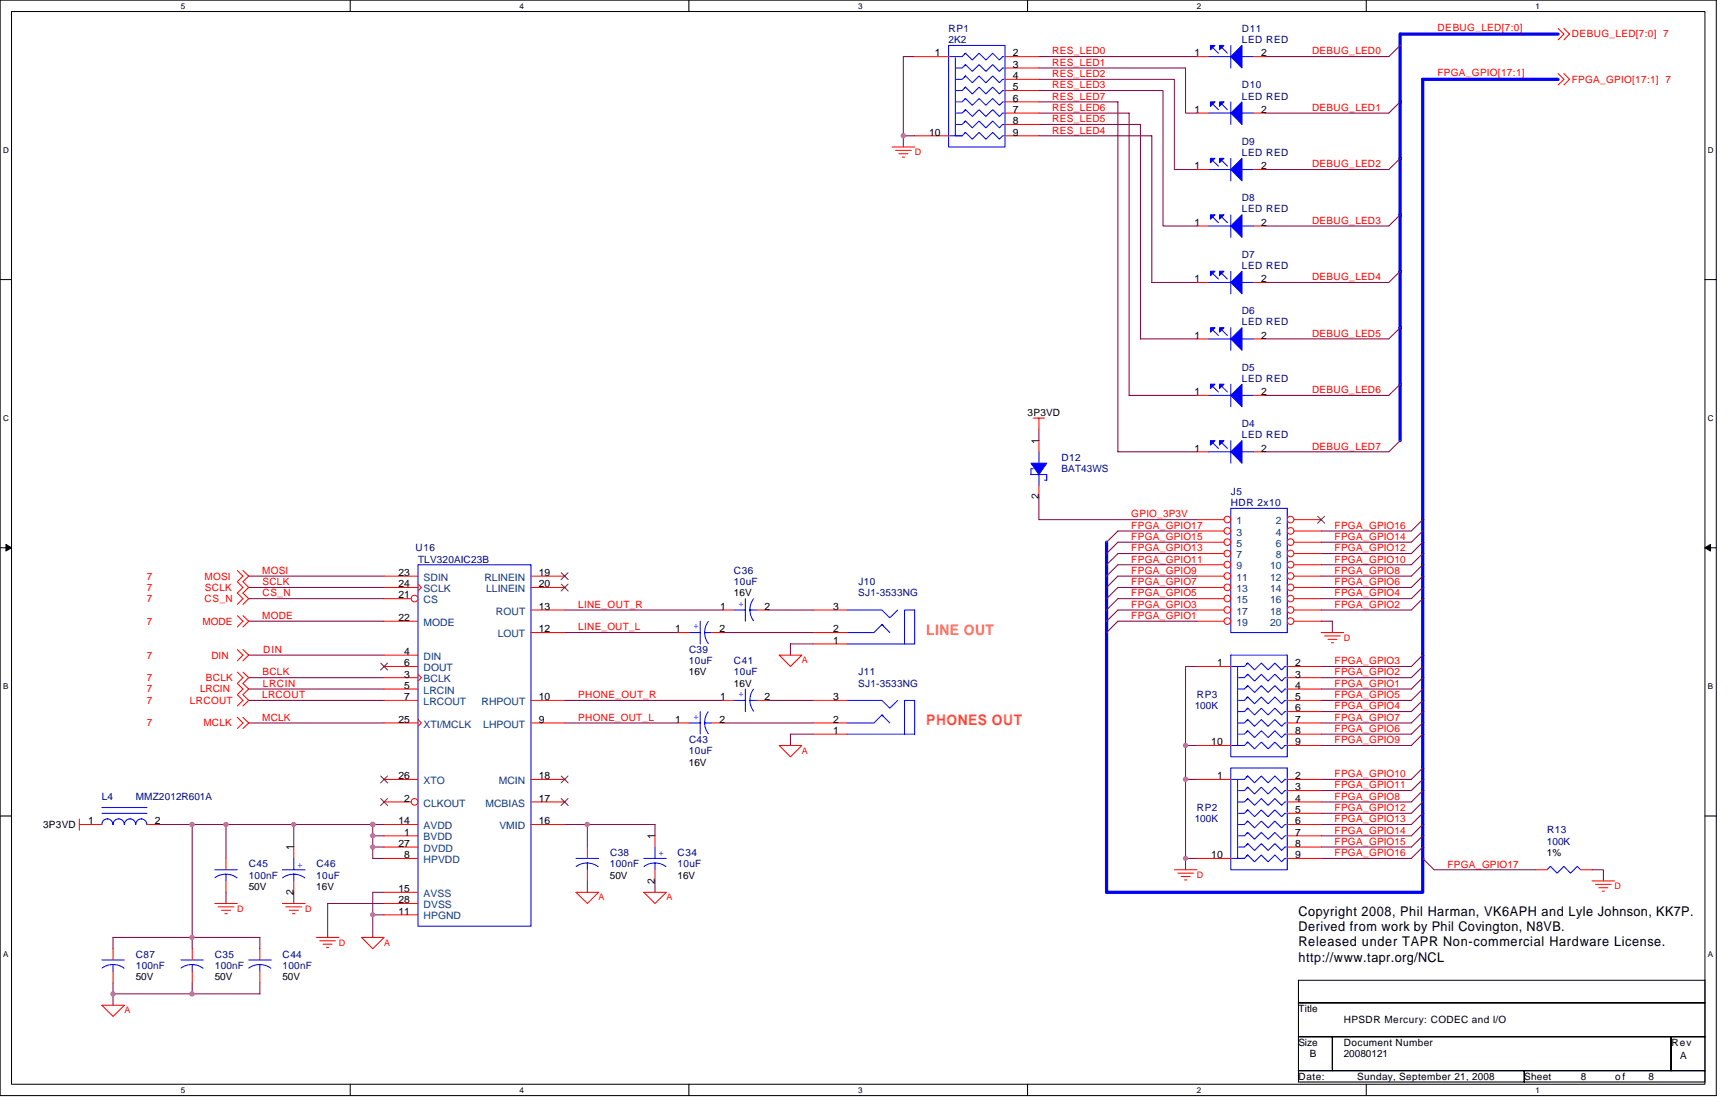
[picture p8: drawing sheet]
<svg xmlns="http://www.w3.org/2000/svg" width="432mm" height="279mm" viewBox="0 0 432 279" stroke-linecap="round" stroke-linejoin="round" font-family="sans-serif">
<path d="M0 0h428.6v273.6h-428.6zM2.9 2.9h422.9v267.8h-422.9z" fill="none" stroke="#000" stroke-width=".25"/>
<g fill="#fff">
<path d="M45.2 .4h1.1v2.2h-1.1z"/>
<path d="M45.2 271.1h1.1v2.2h-1.1z"/>
</g>
<path d="M87.5 0v2.9M87.5 270.7v2.9" fill="none" stroke="#000" stroke-width=".25"/>
<g fill="#fff">
<path d="M129.8 .4h1.1v2.2h-1.1z"/>
<path d="M129.8 271.1h1.1v2.2h-1.1z"/>
</g>
<path d="M172 0v2.9M172 270.7v2.9" fill="none" stroke="#000" stroke-width=".25"/>
<g fill="#fff">
<path d="M214.3 .4h1.1v2.2h-1.1z"/>
<path d="M214.3 271.1h1.1v2.2h-1.1z"/>
</g>
<path d="M256.6 0v2.9M256.6 270.7v2.9" fill="none" stroke="#000" stroke-width=".25"/>
<g fill="#fff">
<path d="M298.9 .4h1.1v2.2h-1.1z"/>
<path d="M298.9 271.1h1.1v2.2h-1.1z"/>
</g>
<path d="M341.2 0v2.9M341.2 270.7v2.9" fill="none" stroke="#000" stroke-width=".25"/>
<g fill="#fff">
<path d="M383.5 .4h1.1v2.2h-1.1z"/>
<path d="M383.5 271.1h1.1v2.2h-1.1z"/>
<path d="M.8 36.3h1.4v2.3h-1.4z"/>
<path d="M426.5 36.3h1.4v2.3h-1.4z"/>
<path d="M.8 103.3h1.4v2.2h-1.4z"/>
<path d="M426.5 103.3h1.4v2.2h-1.4z"/>
</g>
<path d="M0 69.8h2.9M425.8 69.8h2.8" fill="none" stroke="#000" stroke-width=".25"/>
<g fill="#fff">
<path d="M.8 170.2h1.3v2.3h-1.3z"/>
<path d="M426.5 170.2h1.3v2.3h-1.3z"/>
</g>
<path d="M0 136.8h2.9M425.8 136.8h2.8" fill="none" stroke="#000" stroke-width=".25"/>
<path d="M1.5 135.9l1.4 .9-1.4 .8zM425.8 136.8l1.4-.9v1.7z" fill="#000" stroke="#000" stroke-width=".25"/>
<g fill="#fff">
<path d="M.8 237.2h1.3v2.2h-1.3z"/>
<path d="M426.5 237.2h1.3v2.2h-1.3z"/>
</g>
<path d="M0 203.8h2.9M425.8 203.8h2.8M324.3 244.8h101.5v5.6h-101.5zM324.3 250.4h101.5v8.5h-101.5zM324.3 258.9h8.4v8.4h-8.4zM332.7 258.9h84.6v8.4h-84.6zM417.3 258.9h8.5v8.4h-8.5zM324.3 267.3h56.4v2.9h-56.4zM380.7 267.3h45.1v2.9h-45.1z" fill="none" stroke="#000" stroke-width=".25"/>
<g fill="none" stroke="#800040" stroke-width=".25">
<path d="M228.4 14.1h-2.8v22.6M259.5 17h36.6v11.2h2.8M259.5 19.8h33.8v22.5h5.6M259.5 14.1h39.4M349.7 11.3l-2.9 2.8h-31M225.6 33.9h2.8M259.5 22.6h30.9v33.8h8.5M259.5 33.9h28.2v36.6h11.2M259.5 31.1h25.3v53.5h14.1M259.5 28.2h22.5v70.5h16.9M259.5 25.4h19.7v87.4h19.7M349.7 25.4l-2.9 2.8h-31"/>
<path d="M349.7 39.5l-2.9 2.8h-31M349.7 53.6l-2.9 2.8h-31M349.7 67.7l-2.9 2.8h-31M349.7 81.8l-2.9 2.8h-31M349.7 95.9l-2.9 2.8h-31M259.5 107.2v2.8M349.7 110l-2.9 2.8h-31M259.5 124.1v5.7h39.4M298.9 138.2h-19.7l-2.8 2.8M298.9 135.4h-19.7l-2.8 2.8M298.9 132.6h-19.7l-2.8 2.8M355.3 132.6l-2.8 2.8h-22.6"/>
<path d="M355.3 138.2l-2.8 2.8h-22.6M355.3 129.8l-2.8 2.8h-22.6M355.3 135.4l-2.8 2.8h-22.6M62.1 149.5h33.8M62.1 146.7h33.8M62.1 143.8h33.8M62.1 155.1h33.8M141 152.3h39.5M141 157.9h28.2M180.5 157.9h22.6M191.8 152.3h11.3M298.9 143.8h-19.7l-2.8 2.9"/>
<path d="M298.9 149.5h-19.7l-2.8 2.8M298.9 152.3h-19.7l-2.8 2.8M298.9 146.7h-19.7l-2.8 2.8M298.9 141h-19.7l-2.8 2.8M298.9 155.1h-19.7l-2.8 2.8M329.9 155.1h2.8v2.8M355.3 149.5l-2.8 2.8h-22.6M355.3 146.7l-2.8 2.8h-22.6M355.3 141l-2.8 2.8h-22.6M355.3 143.8l-2.8 2.9h-22.6M62.1 174.9h33.8M62.1 163.6h33.8"/>
<path d="M62.1 172h33.8M62.1 169.2h33.8M141 174.9h39.5M191.8 174.9h11.3M203.1 160.8h-5.7v2.8M298.9 166.4h-2.8v50.8M355.3 163.6l-2.8 2.8h-22.6M355.3 166.4l-2.8 2.8h-22.6M355.3 169.2l-2.8 2.8h-22.6M355.3 172l-2.8 2.9h-22.6M355.3 174.9l-2.8 2.8h-22.6M355.3 177.7l-2.8 2.8h-22.6"/>
<path d="M62.1 180.5h33.8M141 180.5h28.2M180.5 180.5h22.6M203.1 183.3h-5.7v2.8M296.1 186.1h2.8M296.1 194.6h2.8M355.3 180.5l-2.8 2.8h-22.6M355.3 183.3l-2.8 2.8h-22.6M355.3 191.8l-2.8 2.8h-22.6M355.3 194.6l-2.8 2.8h-22.6M355.3 197.4l-2.8 2.8h-22.6M39.5 205.9h56.4"/>
<path d="M48 205.9v31M56.4 205.9v8.4M73.4 205.9v5.6M93.1 205.9v8.4h2.8M93.1 211.5h2.8M93.1 208.7h2.8M141 205.9h22.6v2.8M146.7 205.9v5.6M146.7 220v2.8M163.6 220v2.8M296.1 214.3h2.8M355.3 200.2l-2.8 2.9h-22.6"/>
<path d="M355.3 203.1l-2.8 2.8h-22.6M355.3 205.9l-2.8 2.8h-22.6M355.3 208.7l-2.8 2.8h-22.6M355.3 211.5l-2.8 2.8h-22.6M355.3 214.3l2.8 2.9h25.4M397.6 217.2h2.8v2.8M28.2 236.9v-2.8h36.7v2.8M56.4 222.8v2.8M73.4 222.8v2.8M93.1 228.4h2.8M95.9 225.6h-14.1v8.5M95.9 222.8h-2.8v11.3"/>
<path d="M28.2 245.4v5.6M48 245.4v2.8M64.9 245.4v2.8h-36.7"/>
</g>
<path d="M389.1 19.8h-33.8v203h-78.9v-87.4M389.1 8.5h-39.4v101.5" fill="none" stroke="#00f" stroke-width=".8"/>
<g fill="none" stroke="#f00" stroke-width=".25">
<path d="M389.1 7.1l1.5 1.4-1.5 1.4M389.1 18.4l1.5 1.4-1.5 1.4M390.6 7.1l1.4 1.4-1.4 1.4M390.6 18.4l1.4 1.4-1.4 1.4M222.8 36.7h5.6M223.6 37.5h4M224.5 38.4h2.2M225.3 39.2h.6M258 104.4h2.9M259.5 104.4v2.8M298.9 112.8h2.9M313 112.8h2.8"/>
<path d="M59.3 153.7l1.4 1.4-1.4 1.4M59.3 142.5l1.4 1.3-1.4 1.4 1.4 1.5-1.4 1.4 1.4 1.4-1.4 1.4M60.7 153.7l1.4 1.4-1.4 1.4M60.7 142.5l1.4 1.3-1.4 1.4 1.4 1.5-1.4 1.4 1.4 1.4-1.4 1.4M95.9 146.7h8.5M95.9 143.8h8.5M104.4 145.8l.8 .9-.8 .8M132.6 146.7h8.4M132.6 143.8h8.4M180.5 152.3h2.8M189 152.3h2.8M329.9 157.9h5.7"/>
<path d="M330.8 158.8h3.9M331.6 159.6h2.3M59.3 179.1l1.4 1.4-1.4 1.4M59.3 167.8l1.4 1.4-1.4 1.4 1.4 1.4-1.4 1.4 1.4 1.5-1.4 1.4M59.3 162.2l1.4 1.4-1.4 1.4M60.7 179.1l1.4 1.4-1.4 1.4M60.7 167.8l1.4 1.4-1.4 1.4 1.4 1.4-1.4 1.4 1.4 1.5-1.4 1.4M60.7 162.2l1.4 1.4-1.4 1.4M194.6 163.6h5.6l-2.8 2.8zM298.9 166.4h8.5M321.5 166.4h8.4M321.5 169.2h8.4"/>
<path d="M321.5 172h8.4M321.5 174.9h8.4M321.5 177.7h8.4M332.5 160.5h.5M194.6 186.1h5.6l-2.8 2.9zM298.9 186.1h8.5M321.5 180.5h8.4M321.5 183.3h8.4M321.5 186.1h8.4M19.8 205.9h2.8M19.8 204.5v2.8M95.9 208.7h8.5"/>
<path d="M293.3 217.2h5.6M294.1 218h4M295 218.9h2.2M295.8 219.7h.6M383.5 217.2h2.8M394.8 217.2h2.8M397.6 220h5.6M28.2 236.9v2.8M48 236.9v2.8M53.6 225.6h5.7M54.5 226.4h3.9M55.3 227.3h2.3"/>
<path d="M56.2 228.1h.5M64.9 236.9v2.8M70.5 225.6h5.7M71.4 226.4h4M72.2 227.3h2.3M73.1 228.1h.6M79 234.1h5.6M79.8 234.9h4M80.7 235.8h2.2M81.5 236.6h.6M90.3 234.1h5.6l-2.8 2.8zM95.9 228.4h8.5"/>
<path d="M143.8 222.8h5.7l-2.8 2.8zM160.8 222.8h5.6l-2.8 2.8zM398.4 220.8h4M399.3 221.7h2.2M400.1 222.5h.6M25.4 251h5.7l-2.9 2.8zM28.2 242.5v2.9M48 242.5v2.9M64.9 242.5v2.9"/>
</g>
<g fill="#00f" stroke="#00f" stroke-width=".25">
<path d="M310.2 110v5.7l-2.8-2.9z" fill-rule="evenodd"/>
<path d="M304.5 110h1.2l-1.2 1.1z" fill-rule="evenodd"/>
<path d="M302.3 110h1.1l-1.1 1.1z" fill-rule="evenodd"/>
</g>
<g fill="none" stroke="#00f" stroke-width=".25">
<path d="M301.8 112.8h5.6M302.9 110.6l1.4 1.4M305.1 110.6l1.4 1.4M307.4 110v5.7M310.2 112.8h2.8M104.4 141h28.2v90.3h-28.2zM183.3 152.3h2.8M186.1 149.5v5.6M187.3 152.3h1.7M188.2 149.5l-.7 1.3-.2 1.5 .2 1.4 .7 1.3M307.4 163.6h14.1v25.4h-14.1zM309.1 166.7v19.4h-1.5"/>
<path d="M311.3 165.8l.3-.2-.8 .8h-3.2M311.3 168.7l.3-.3-.8 .8h-1.5M311.3 171.5l.3-.3-.8 .8h-1.5M311.3 174.3l.3-.3-.8 .9h-1.5M311.3 177.1l.3-.3-.8 .9h-1.5M311.3 179.9l.3-.2-.8 .8h-1.5M311.6 165.6l1.7 1.7 1.7-1.7 1.7 1.7 1.7-1.7 1.7 1.7 .8-.9h.3M311.6 168.4l1.7 1.7 1.7-1.7 1.7 1.7 1.7-1.7 1.7 1.7 .8-.9h.3M311.6 171.2l1.7 1.7 1.7-1.7 1.7 1.7 1.7-1.7 1.7 1.7 .8-.9h.3M311.6 174l1.7 1.7 1.7-1.7 1.7 1.7 1.7-1.7 1.7 1.7 .8-.8h.3M311.6 176.8l1.7 1.7 1.7-1.7 1.7 1.7 1.7-1.7 1.7 1.7 .8-.8h.3M311.6 179.7l1.7 1.7 1.7-1.7 1.7 1.7 1.7-1.7 1.7 1.7 .8-.9h.3"/>
<path d="M309.1 186.1h1.7M311.3 182.8l.3-.3-.8 .8h-1.5M311.3 185.6l.3-.3-.8 .8h-1.5M311.6 182.5l1.7 1.6 1.7-1.6 1.7 1.6 1.7-1.6 1.7 1.6 .8-.8h.3M311.6 185.3l1.7 1.7 1.7-1.7 1.7 1.7 1.7-1.7 1.7 1.7 .8-.9h.3M386.3 217.2l.9-.9 1.7 1.7 1.7-1.7 1.6 1.7 1.7-1.7 .9 .9M25.4 239.7h5.7M45.2 239.7h5.6M62.1 239.7h5.6M25.5 241.7a4.6 4.6 0 0 1 5.5 .1M28.2 240.8v1.7M45.2 241.7l1.3-.6 1.5-.3 1.4 .3 1.3 .7"/>
<path d="M48 240.8v1.7M62.1 241.7a4.6 4.6 0 0 1 5.5 .1M64.9 240.8v1.7"/>
</g>
<path d="M140.2 145.8l1.7 1.8M140.2 143l1.7 1.7M141.9 145.8l-1.8 1.8M141.9 143l-1.8 1.7" fill="none" stroke="#804000" stroke-width=".25"/>
<circle cx="103.5" cy="149.5" r=".83" fill="#fff" stroke="#f00" stroke-width=".25"/>
<path d="M95.9 149.5h6.8M95.9 155.1h8.5M95.9 166.4h8.5M95.9 163.6h8.5M95.9 172h8.5M95.9 169.2h8.5M95.9 174.9h8.5M104.4 168.4l.8 .8-.8 .9M104.4 179.7l.8 .8-.8 .9M95.9 180.5h8.5M95.9 211.5h8.5M95.9 225.6h8.5" fill="none" stroke="#f00" stroke-width=".25"/>
<path d="M95.1 165.6l1.7 1.7M96.8 165.6l-1.8 1.7" fill="none" stroke="#804000" stroke-width=".25"/>
<circle cx="103.5" cy="200.2" r=".83" fill="#fff" stroke="#f00" stroke-width=".25"/>
<g fill="none" stroke="#f00" stroke-width=".25">
<path d="M228.4 14.1h8.5M251 14.1h8.5M251 17h8.5M251 19.8h8.5M298.9 14.1h2.9M313 14.1h2.8M228.4 33.9h8.5M251 22.6h8.5M251 25.4h8.5M251 28.2h8.5M251 31.1h8.5M251 33.9h8.5"/>
<path d="M298.9 28.2h2.9M313 28.2h2.8M132.6 157.9h8.4M132.6 152.3h8.4M132.6 174.9h8.4M95.9 194.6h8.5M132.6 194.6h8.4M132.6 180.5h8.4M22.6 205.9h2.8M36.7 205.9h2.8M56.4 214.3v2.9M56.4 220v2.8"/>
<path d="M95.9 200.2h6.8M95.9 214.3h8.5M95.9 205.9h8.5M132.6 200.2h8.4M132.6 205.9h8.4M146.7 211.5v2.8M146.7 217.2v2.8M95.9 222.8h8.5"/>
</g>
<path d="M95.1 199.4l1.7 1.7M95.1 193.8l1.7 1.7M96.8 199.4l-1.8 1.7M96.8 193.8l-1.8 1.7M140.2 193.8l1.7 1.7M140.2 199.4l1.7 1.7M141.9 193.8l-1.8 1.7M141.9 199.4l-1.8 1.7" fill="none" stroke="#804000" stroke-width=".25"/>
<g fill="none" stroke="#00f" stroke-width=".25">
<path d="M236.9 11.3h14.1v25.4h-14.1zM238.6 14.4v19.5h-1.4M240.8 13.6l.3-.3-.8 .8h-3.1M240.8 16.4l.3-.3-.8 .9h-1.5M240.8 19.2l.3-.2-.8 .8h-1.5M241.1 13.3l1.7 1.7 1.7-1.7 1.7 1.7 1.7-1.7 1.7 1.7 .8-.9h.3M241.1 16.1l1.7 1.7 1.7-1.7 1.7 1.7 1.7-1.7 1.7 1.7 .8-.8h.3M241.1 19l1.7 1.7 1.7-1.7 1.7 1.7 1.7-1.7 1.7 1.7 .8-.9h.3M301.8 14.1h5.6M302.9 11.9l1.4 1.4M305.1 11.9l1.4 1.4M307.4 11.3v5.7"/>
<path d="M310.2 14.1h2.8M238.6 33.9h1.7M240.8 22.1l.3-.3-.8 .8h-1.5M240.8 24.8l.3-.2-.8 .8h-1.5M240.8 27.7l.3-.3-.8 .8h-1.5M240.8 30.5l.3-.3-.8 .9h-1.5M240.8 33.3l.3-.2-.8 .8h-1.5M241.1 21.8l1.7 1.7 1.7-1.7 1.7 1.7 1.7-1.7 1.7 1.7 .8-.9h.3M241.1 24.6l1.7 1.7 1.7-1.7 1.7 1.7 1.7-1.7 1.7 1.7 .8-.9h.3M241.1 27.4l1.7 1.7 1.7-1.7 1.7 1.7 1.7-1.7 1.7 1.7 .8-.9h.3M241.1 30.2l1.7 1.7 1.7-1.7 1.7 1.7 1.7-1.7 1.7 1.7 .8-.8h.3M241.1 33.1l1.7 1.7 1.7-1.7 1.7 1.7 1.7-1.7 1.7 1.7 .8-.9h.3"/>
<path d="M301.8 28.2h5.6M302.9 26l1.4 1.4M305.1 26l1.4 1.4M307.4 25.4v5.7M310.2 28.2h2.8M307.4 126.9h14.1v31h-14.1zM25.4 205.9a1.38 1.38 0 0 1 1.4-1.4 1.38 1.38 0 0 1 1.4 1.4 1.42 1.42 0 0 1 1.4-1.4 1.42 1.42 0 0 1 1.4 1.4M25.4 201.6h11.3M25.4 203.1h11.3M31.1 205.9a1.4 1.4 0 0 1 1.4-1.4 1.4 1.4 0 0 1 1.4 1.4M33.9 205.9a1.38 1.38 0 0 1 1.4-1.4 1.38 1.38 0 0 1 1.4 1.4M53.6 217.2h5.7"/>
<path d="M53.7 219.2a4.6 4.6 0 0 1 5.5 0M56.4 218.3v1.7M143.8 214.3h5.7M143.9 216.4l1.3-.7 1.5-.2 1.4 .2 1.3 .7M146.7 215.5v1.7"/>
</g>
<g fill="#00f" stroke="#00f" stroke-width=".25">
<path d="M310.2 25.4v5.7l-2.8-2.9z" fill-rule="evenodd"/>
<path d="M304.5 25.4h1.2l-1.2 1.1z" fill-rule="evenodd"/>
<path d="M302.3 25.4h1.1l-1.1 1.1z" fill-rule="evenodd"/>
<path d="M310.2 11.3v5.7l-2.8-2.9z" fill-rule="evenodd"/>
<path d="M304.5 11.3h1.2l-1.2 1.1z" fill-rule="evenodd"/>
<path d="M302.3 11.3h1.1l-1.1 1.1z" fill-rule="evenodd"/>
</g>
<circle cx="306.5" cy="129.7" r=".83" fill="#fff" stroke="#f00" stroke-width=".25"/>
<path d="M298.9 129.8h6.8" fill="none" stroke="#f00" stroke-width=".25"/>
<circle cx="322.3" cy="129.7" r=".83" fill="#fff" stroke="#f00" stroke-width=".25"/>
<path d="M323.2 129.8h6.7" fill="none" stroke="#f00" stroke-width=".25"/>
<path d="M329.1 128.9l1.7 1.7M330.8 128.9l-1.7 1.7" fill="none" stroke="#804000" stroke-width=".25"/>
<circle cx="306.5" cy="132.6" r=".83" fill="#fff" stroke="#f00" stroke-width=".25"/>
<path d="M298.9 132.6h6.8" fill="none" stroke="#f00" stroke-width=".25"/>
<circle cx="322.3" cy="132.6" r=".83" fill="#fff" stroke="#f00" stroke-width=".25"/>
<path d="M323.2 132.6h6.7" fill="none" stroke="#f00" stroke-width=".25"/>
<circle cx="306.5" cy="135.4" r=".83" fill="#fff" stroke="#f00" stroke-width=".25"/>
<path d="M298.9 135.4h6.8" fill="none" stroke="#f00" stroke-width=".25"/>
<circle cx="322.3" cy="135.4" r=".83" fill="#fff" stroke="#f00" stroke-width=".25"/>
<path d="M323.2 135.4h6.7" fill="none" stroke="#f00" stroke-width=".25"/>
<circle cx="306.5" cy="138.2" r=".83" fill="#fff" stroke="#f00" stroke-width=".25"/>
<path d="M298.9 138.2h6.8" fill="none" stroke="#f00" stroke-width=".25"/>
<circle cx="322.3" cy="138.2" r=".83" fill="#fff" stroke="#f00" stroke-width=".25"/>
<path d="M323.2 138.2h6.7" fill="none" stroke="#f00" stroke-width=".25"/>
<circle cx="306.5" cy="141" r=".83" fill="#fff" stroke="#f00" stroke-width=".25"/>
<path d="M298.9 141h6.8" fill="none" stroke="#f00" stroke-width=".25"/>
<circle cx="322.3" cy="141" r=".83" fill="#fff" stroke="#f00" stroke-width=".25"/>
<path d="M323.2 141h6.7" fill="none" stroke="#f00" stroke-width=".25"/>
<circle cx="306.5" cy="143.8" r=".83" fill="#fff" stroke="#f00" stroke-width=".25"/>
<path d="M298.9 143.8h6.8" fill="none" stroke="#f00" stroke-width=".25"/>
<circle cx="322.3" cy="143.8" r=".83" fill="#fff" stroke="#f00" stroke-width=".25"/>
<path d="M323.2 143.8h6.7" fill="none" stroke="#f00" stroke-width=".25"/>
<circle cx="306.5" cy="146.7" r=".83" fill="#fff" stroke="#f00" stroke-width=".25"/>
<path d="M298.9 146.7h6.8" fill="none" stroke="#f00" stroke-width=".25"/>
<circle cx="322.3" cy="146.7" r=".83" fill="#fff" stroke="#f00" stroke-width=".25"/>
<path d="M323.2 146.7h6.7" fill="none" stroke="#f00" stroke-width=".25"/>
<circle cx="306.5" cy="149.5" r=".83" fill="#fff" stroke="#f00" stroke-width=".25"/>
<path d="M298.9 149.5h6.8" fill="none" stroke="#f00" stroke-width=".25"/>
<circle cx="322.3" cy="149.5" r=".83" fill="#fff" stroke="#f00" stroke-width=".25"/>
<path d="M323.2 149.5h6.7" fill="none" stroke="#f00" stroke-width=".25"/>
<circle cx="306.5" cy="152.3" r=".83" fill="#fff" stroke="#f00" stroke-width=".25"/>
<path d="M298.9 152.3h6.8" fill="none" stroke="#f00" stroke-width=".25"/>
<circle cx="322.3" cy="152.3" r=".83" fill="#fff" stroke="#f00" stroke-width=".25"/>
<path d="M323.2 152.3h6.7" fill="none" stroke="#f00" stroke-width=".25"/>
<circle cx="306.5" cy="155.1" r=".83" fill="#fff" stroke="#f00" stroke-width=".25"/>
<path d="M298.9 155.1h6.8" fill="none" stroke="#f00" stroke-width=".25"/>
<circle cx="322.3" cy="155.1" r=".83" fill="#fff" stroke="#f00" stroke-width=".25"/>
<g fill="none" stroke="#f00" stroke-width=".25">
<path d="M298.9 56.4h2.9M298.9 42.3h2.9M313 56.4h2.8M313 42.3h2.8M298.9 70.5h2.9M313 70.5h2.8M298.9 98.7h2.9M298.9 84.6h2.9M313 98.7h2.8M313 84.6h2.8M259.5 110v2.8M259.5 121.3v2.8"/>
<path d="M169.2 157.9h2.8M177.7 157.9h2.8M203.1 152.3h8.4M203.1 157.9h8.4M323.2 155.1h6.7M180.5 174.9h2.8M189 174.9h2.8M203.1 160.8h8.4M203.1 174.9h8.4M169.2 180.5h2.8M177.7 180.5h2.8M203.1 180.5h8.4"/>
<path d="M203.1 183.3h8.4M298.9 194.6h8.5M321.5 194.6h8.4M321.5 197.4h8.4M73.4 211.5v2.8M73.4 220v2.8M163.6 208.7v2.8M163.6 217.2v2.8M298.9 214.3h8.5M321.5 200.2h8.4M321.5 203.1h8.4M321.5 205.9h8.4"/>
<path d="M321.5 208.7h8.4M321.5 211.5h8.4M321.5 214.3h8.4"/>
</g>
<g fill="none" stroke="#00f" stroke-width=".25">
<path d="M307.4 39.5v5.7M301.8 56.4h5.6M301.8 42.3h5.6M302.9 54.2l1.4 1.4M302.9 40.1l1.4 1.4M305.1 54.2l1.4 1.4M305.1 40.1l1.4 1.4M307.4 53.6v5.7M310.2 56.4h2.8M310.2 42.3h2.8M301.8 70.5h5.6M302.9 68.3l1.4 1.4"/>
<path d="M305.1 68.3l1.4 1.4M307.4 67.7v5.7M310.2 70.5h2.8M301.8 98.7h5.6M301.8 84.6h5.6M302.9 96.5l1.4 1.4M302.9 82.4l1.4 1.4M305.1 96.5l1.4 1.4M305.1 82.4l1.4 1.4M307.4 81.8v5.7M307.4 95.9v5.7M310.2 98.7h2.8"/>
<path d="M310.2 84.6h2.8M258 117.1h-.5v1.4h3.9v1.4h-.5M259.5 112.8v2.9M259.5 118.5v2.8M172 157.9h2.9M174.9 155.1v5.7M176 157.9h1.7M176.9 155.2l-.7 1.3-.2 1.5 .2 1.4 .7 1.3M211.5 152.3h8.8l1.9 2 2-2M220.3 156l-2 1.9h-6.8M220.6 156.3l-.3-.3 1.9 1.9M174.9 177.7v5.6"/>
<path d="M176.9 177.7l-.7 1.3-.2 1.5 .2 1.4 .7 1.3M183.3 174.9h2.8M186.1 172v5.7M187.3 174.9h1.7M188.2 172.1l-.7 1.3-.2 1.5 .2 1.4 .7 1.3M211.5 160.8h16.9v-8.5h-2.5v8.5M211.5 174.9h8.8l1.9 1.9 2-1.9M220.3 178.5l-2 2h-6.8M220.6 178.8l-.3-.3 1.9 2M172 180.5h2.9M176 180.5h1.7M211.5 183.3h16.9v-8.4h-2.5v8.4"/>
<path d="M307.4 191.8h14.1v25.4h-14.1zM309.1 194.9v19.4h-1.5M311.3 194l.3-.2-.8 .8h-3.2M311.3 196.8l.3-.2-.8 .8h-1.5M311.3 199.7l.3-.3-.8 .8h-1.5M311.6 193.8l1.7 1.7 1.7-1.7 1.7 1.7 1.7-1.7 1.7 1.7 .8-.9h.3M311.6 196.6l1.7 1.6 1.7-1.6 1.7 1.6 1.7-1.6 1.7 1.6 .8-.8h.3M311.6 199.4l1.7 1.7 1.7-1.7 1.7 1.7 1.7-1.7 1.7 1.7 .8-.9h.3M70.5 217.2h5.7M70.6 219.2l1.3-.7 1.4-.2 1.5 .2 1.3 .7M73.4 214.3v2.9M73.4 218.3v1.7"/>
<path d="M160.8 214.3h5.6M160.8 216.4a4.6 4.6 0 0 1 5.5 0M163.6 211.5v2.8M163.6 215.5v1.7M309.1 214.3h1.7M311.3 202.5l.3-.3-.8 .9h-1.5M311.3 205.3l.3-.3-.8 .9h-1.5M311.3 208.1l.3-.2-.8 .8h-1.5M311.3 210.9l.3-.2-.8 .8h-1.5M311.3 213.8l.3-.3-.8 .8h-1.5M311.6 202.2l1.7 1.7 1.7-1.7 1.7 1.7 1.7-1.7 1.7 1.7 .8-.8h.3M311.6 205l1.7 1.7 1.7-1.7 1.7 1.7 1.7-1.7 1.7 1.7 .8-.8h.3"/>
<path d="M311.6 207.9l1.7 1.6 1.7-1.6 1.7 1.6 1.7-1.6 1.7 1.6 .8-.8h.3M311.6 210.7l1.7 1.6 1.7-1.6 1.7 1.6 1.7-1.6 1.7 1.6 .8-.8h.3M311.6 213.5l1.7 1.7 1.7-1.7 1.7 1.7 1.7-1.7 1.7 1.7 .8-.9h.3"/>
</g>
<g fill="#00f" stroke="#00f" stroke-width=".25">
<path d="M257.5 115.7h3.9l-1.9 2.8z" fill-rule="evenodd"/>
<path d="M310.2 53.6v5.7l-2.8-2.9z" fill-rule="evenodd"/>
<path d="M304.5 53.6h1.2l-1.2 1.1z" fill-rule="evenodd"/>
<path d="M302.3 53.6h1.1l-1.1 1.1z" fill-rule="evenodd"/>
<path d="M310.2 67.7v5.7l-2.8-2.9z" fill-rule="evenodd"/>
<path d="M304.5 67.7h1.2l-1.2 1.1z" fill-rule="evenodd"/>
<path d="M302.3 67.7h1.1l-1.1 1.1z" fill-rule="evenodd"/>
<path d="M310.2 39.5v5.7l-2.8-2.9z" fill-rule="evenodd"/>
<path d="M304.5 39.5h1.2l-1.2 1.1z" fill-rule="evenodd"/>
<path d="M302.3 39.5h1.1l-1.1 1.1z" fill-rule="evenodd"/>
<path d="M310.2 95.9v5.7l-2.8-2.9z" fill-rule="evenodd"/>
<path d="M304.5 95.9h1.2l-1.2 1.1z" fill-rule="evenodd"/>
<path d="M302.3 95.9h1.1l-1.1 1.1z" fill-rule="evenodd"/>
<path d="M310.2 81.8v5.7l-2.8-2.9z" fill-rule="evenodd"/>
<path d="M304.5 81.8h1.2l-1.2 1.1z" fill-rule="evenodd"/>
<path d="M302.3 81.8h1.1l-1.1 1.1z" fill-rule="evenodd"/>
</g>
<g fill="#f0f" stroke="#f0f" stroke-width=".25">
<circle cx="93.1" cy="228.4" r=".55"/>
<circle cx="296.1" cy="186.1" r=".55"/>
<circle cx="56.4" cy="205.9" r=".56"/>
<circle cx="296.1" cy="194.6" r=".56"/>
<circle cx="296.1" cy="214.3" r=".55"/>
<circle cx="93.1" cy="205.9" r=".56"/>
<circle cx="93.1" cy="208.7" r=".56"/>
<circle cx="225.6" cy="33.9" r=".56"/>
<circle cx="73.3" cy="205.9" r=".55"/>
<circle cx="146.6" cy="205.9" r=".56"/>
<circle cx="93.1" cy="211.5" r=".56"/>
<circle cx="48" cy="205.9" r=".56"/>
<circle cx="48" cy="248.2" r=".56"/>
<circle cx="48" cy="234.1" r=".56"/>
<circle cx="28.2" cy="248.2" r=".56"/>
</g>
<text font-size="3.6" fill="#ff8040" x="231.3" y="158.5">LINE OUT</text>
<text font-size="3.6" fill="#ff8000" x="231.3" y="181.1">PHONES OUT</text>
<g font-size="3.3">
<text x="324.3" y="228.6">Copyright 2008, Phil Harman, VK6APH and Lyle Johnson, KK7P.</text>
<text x="324.3" y="232.5">Derived from work by Phil Covington, N8VB.</text>
<text x="324.3" y="236.3">Released under TAPR Non-commercial Hardware License.</text>
<text x="324.3" y="240.2">http://www.tapr.org/NCL</text>
</g>
<g font-size="2.5" fill="#000080">
<text x="236.9" y="8">RP1</text>
<text x="236.9" y="10.8">2K2</text>
<text x="310.2" y="8">D11</text>
<text x="310.2" y="10.8">LED RED</text>
<text x="310.2" y="22.1">D10</text>
<text x="310.2" y="24.8">LED RED</text>
<text x="310.2" y="36.2">D9</text>
<text x="310.2" y="38.9">LED RED</text>
<text x="310.2" y="50.2">D8</text>
<text x="310.2" y="53">LED RED</text>
<text x="310.2" y="64.3">D7</text>
<text x="310.2" y="67.1">LED RED</text>
<text x="310.2" y="78.4">D6</text>
<text x="310.2" y="81.2">LED RED</text>
<text x="310.2" y="92.5">D5</text>
<text x="310.2" y="95.3">LED RED</text>
<text x="310.2" y="106.6">D4</text>
<text x="310.2" y="109.4">LED RED</text>
<text x="265.1" y="117.9">BAT43WS</text>
<text x="265.1" y="115.1">D12</text>
<text x="307.4" y="123.5">J5</text>
<text x="307.4" y="126.4">HDR 2x10</text>
<text x="103.8" y="137.6">U16</text>
<text x="104.4" y="140.5">TLV320AIC23B</text>
<text x="183.3" y="143.3">C36</text>
<text x="183.3" y="146.1">10uF</text>
<text x="214.3" y="148.9">SJ1-3533NG</text>
<text x="214.4" y="146.1">J10</text>
<text x="172" y="165.8">10uF</text>
<text x="172.1" y="163">C39</text>
<text x="183.3" y="165.8">C41</text>
<text x="183.3" y="168.7">10uF</text>
<text x="214.3" y="171.4">SJ1-3533NG</text>
<text x="214.4" y="168.7">J11</text>
<text x="298.4" y="177.1">100K</text>
<text x="298.9" y="174.3">RP3</text>
<text x="172.1" y="185.5">C43</text>
<text x="172" y="188.4">10uF</text>
<text x="25.4" y="199.6">L4</text>
<text x="33.9" y="199.6">MMZ2012R601A</text>
<text x="298.9" y="202.5">RP2</text>
<text x="298.4" y="205.3">100K</text>
<text x="386.4" y="208.1">R13</text>
<text x="152.4" y="213.7">C38</text>
<text x="169.2" y="213.7">C34</text>
<text x="386.3" y="210.9">100K</text>
<text x="62.1" y="219.4">100nF</text>
<text x="62.1" y="216.6">C45</text>
<text x="79" y="219.4">10uF</text>
<text x="79" y="216.6">C46</text>
<text x="152.3" y="216.6">100nF</text>
<text x="169.2" y="216.6">10uF</text>
<text x="34" y="239.1">C87</text>
<text x="53.7" y="239.1">C35</text>
<text x="70.5" y="239.1">C44</text>
<text x="33.9" y="241.9">100nF</text>
<text x="53.6" y="241.9">100nF</text>
<text x="70.5" y="241.9">100nF</text>
</g>
<g font-size="2.5" fill="#f00">
<text x="359" y="7.7">DEBUG_LED[7:0]</text>
<text x="392.5" y="9.4">DEBUG_LED[7:0] 7</text>
<text x="262.8" y="13.6">RES_LED0</text>
<text x="262.8" y="16.4">RES_LED1</text>
<text x="327.7" y="13.6">DEBUG_LED0</text>
<text x="262.8" y="19.3">RES_LED2</text>
<text x="262.8" y="22.1">RES_LED3</text>
<text x="359" y="19">FPGA_GPIO[17:1]</text>
<text x="392.5" y="20.6">FPGA_GPIO[17:1] 7</text>
<text x="262.8" y="27.7">RES_LED6</text>
<text x="262.8" y="24.9">RES_LED7</text>
<text x="327.7" y="27.7">DEBUG_LED1</text>
<text x="262.8" y="33.4">RES_LED4</text>
<text x="262.8" y="30.5">RES_LED5</text>
<text x="327.7" y="41.8">DEBUG_LED2</text>
<text x="327.7" y="55.9">DEBUG_LED3</text>
<text x="327.7" y="70">DEBUG_LED4</text>
<text x="327.7" y="84.1">DEBUG_LED5</text>
<text x="327.7" y="98.2">DEBUG_LED6</text>
<text x="327.7" y="112.3">DEBUG_LED7</text>
<text x="282.5" y="129.2">GPIO_3P3V</text>
<text x="282.5" y="134.8">FPGA_GPIO15</text>
<text x="282.5" y="132">FPGA_GPIO17</text>
<text x="282.5" y="137.7">FPGA_GPIO13</text>
<text x="333.3" y="137.7">FPGA_GPIO12</text>
<text x="333.3" y="132">FPGA_GPIO16</text>
<text x="333.3" y="134.8">FPGA_GPIO14</text>
<text x="65.4" y="143.3">MOSI</text>
<text x="282.5" y="143.3">FPGA_GPIO9</text>
<text x="282.5" y="140.5">FPGA_GPIO11</text>
<text x="333.3" y="143.3">FPGA_GPIO8</text>
<text x="333.3" y="140.5">FPGA_GPIO10</text>
<text x="36.7" y="147.5">7</text>
<text x="36.7" y="144.7">7</text>
<text x="51.1" y="144.7">MOSI</text>
<text x="51.1" y="147.5">SCLK</text>
<text x="65.5" y="146.1">SCLK</text>
<text x="65.6" y="148.9">CS_N</text>
<text x="282.5" y="148.9">FPGA_GPIO5</text>
<text x="282.5" y="146.1">FPGA_GPIO7</text>
<text x="333.3" y="148.9">FPGA_GPIO4</text>
<text x="333.3" y="146.1">FPGA_GPIO6</text>
<text x="36.7" y="156">7</text>
<text x="36.7" y="150.3">7</text>
<text x="50.5" y="156">MODE</text>
<text x="51.1" y="150.3">CS_N</text>
<text x="65.5" y="154.6">MODE</text>
<text x="144.4" y="151.8">LINE_OUT_R</text>
<text x="282.5" y="151.8">FPGA_GPIO3</text>
<text x="282.5" y="154.6">FPGA_GPIO1</text>
<text x="333.3" y="151.8">FPGA_GPIO2</text>
<text x="144.4" y="157.4">LINE_OUT_L</text>
<text x="36.7" y="164.4">7</text>
<text x="52.8" y="164.4">DIN</text>
<text x="65.7" y="163">DIN</text>
<text x="333.3" y="165.9">FPGA_GPIO3</text>
<text x="36.7" y="172.9">7</text>
<text x="36.7" y="170.1">7</text>
<text x="50" y="172.9">LRCIN</text>
<text x="51.4" y="170.1">BCLK</text>
<text x="65.5" y="168.7">BCLK</text>
<text x="65.6" y="171.5">LRCIN</text>
<text x="333.3" y="171.5">FPGA_GPIO1</text>
<text x="333.3" y="168.7">FPGA_GPIO2</text>
<text x="36.7" y="175.7">7</text>
<text x="47.4" y="175.7">LRCOUT</text>
<text x="65.4" y="174.3">LRCOUT</text>
<text x="65.5" y="180">MCLK</text>
<text x="144.4" y="174.3">PHONE_OUT_R</text>
<text x="144.4" y="180">PHONE_OUT_L</text>
<text x="333.3" y="180">FPGA_GPIO7</text>
<text x="333.3" y="174.3">FPGA_GPIO5</text>
<text x="333.3" y="177.1">FPGA_GPIO4</text>
<text x="36.7" y="181.4">7</text>
<text x="50.8" y="181.4">MCLK</text>
<text x="333.3" y="185.6">FPGA_GPIO9</text>
<text x="333.3" y="182.8">FPGA_GPIO6</text>
<text x="333.3" y="196.8">FPGA_GPIO11</text>
<text x="333.3" y="194.1">FPGA_GPIO10</text>
<text x="333.3" y="202.5">FPGA_GPIO12</text>
<text x="333.3" y="199.7">FPGA_GPIO8</text>
<text x="333.3" y="205.3">FPGA_GPIO13</text>
<text x="333.3" y="208.2">FPGA_GPIO14</text>
<text x="333.3" y="213.8">FPGA_GPIO16</text>
<text x="333.3" y="210.9">FPGA_GPIO15</text>
<text x="361.5" y="216.6">FPGA_GPIO17</text>
</g>
<g font-size="2.5">
<text x="233.5" y="14.1">1</text>
<text x="253" y="14.1">2</text>
<text x="253" y="16.9">3</text>
<text x="298.3" y="14.1">1</text>
<text x="315" y="14.1">2</text>
<text x="253" y="19.8">4</text>
<text x="253" y="22.6">5</text>
<text x="253" y="25.4">6</text>
<text x="253" y="28.2">7</text>
<text x="298.3" y="28.2">1</text>
<text x="315" y="28.2">2</text>
<text x="232" y="33.9">10</text>
<text x="253" y="31">8</text>
<text x="253" y="33.9">9</text>
<text x="298.3" y="42.3">1</text>
<text x="315" y="42.3">2</text>
<text x="298.3" y="56.4">1</text>
<text x="315" y="56.4">2</text>
<text x="298.3" y="70.5">1</text>
<text x="315" y="70.5">2</text>
<text x="298.3" y="84.6">1</text>
<text x="315" y="84.6">2</text>
<text x="298.3" y="98.7">1</text>
<text x="315" y="98.7">2</text>
<text x="256.6" y="103.8">3P3VD</text>
<text x="259.4" y="110.8" transform="rotate(-90 259.4 110.8)">1</text>
<text x="298.3" y="112.8">1</text>
<text x="315" y="112.8">2</text>
<text x="259.4" y="124.7" transform="rotate(-90 259.4 124.7)">2</text>
<text x="99.5" y="143.8">23</text>
<text x="134.6" y="143.8">19</text>
<text x="99.5" y="146.6">24</text>
<text x="99.5" y="149.4">21</text>
<text x="134.6" y="146.6">20</text>
<text x="183.3" y="148.9">16V</text>
<text x="99.5" y="155.1">22</text>
<text x="134.6" y="152.3">13</text>
<text x="179.9" y="152.3">1</text>
<text x="191" y="152.3">2</text>
<text x="208.1" y="152.3">3</text>
<text x="134.6" y="157.9">12</text>
<text x="168.6" y="157.9">1</text>
<text x="179.7" y="157.9">2</text>
<text x="208.1" y="157.9">2</text>
<text x="208.1" y="160.7">1</text>
<text x="101" y="166.4">6</text>
<text x="101" y="163.5">4</text>
<text x="304" y="166.4">1</text>
<text x="323.5" y="166.4">2</text>
<text x="101" y="172">5</text>
<text x="101" y="169.2">3</text>
<text x="172" y="168.7">16V</text>
<text x="183.3" y="171.4">16V</text>
<text x="323.5" y="169.2">3</text>
<text x="323.5" y="172">4</text>
<text x="101" y="174.8">7</text>
<text x="134.6" y="174.8">10</text>
<text x="179.9" y="174.8">1</text>
<text x="191" y="174.8">2</text>
<text x="208.1" y="174.8">3</text>
<text x="323.5" y="174.8">5</text>
<text x="323.5" y="177.6">6</text>
<text x="99.5" y="180.5">25</text>
<text x="134.6" y="180.5">9</text>
<text x="168.6" y="180.5">1</text>
<text x="179.7" y="180.5">2</text>
<text x="208.1" y="180.5">2</text>
<text x="208.1" y="183.3">1</text>
<text x="323.5" y="180.5">7</text>
<text x="323.5" y="183.3">8</text>
<text x="172" y="191.2">16V</text>
<text x="302.5" y="186.1">10</text>
<text x="323.5" y="186.1">9</text>
<text x="99.5" y="194.6">26</text>
<text x="134.6" y="194.6">18</text>
<text x="304" y="194.6">1</text>
<text x="323.5" y="194.6">2</text>
<text x="323.5" y="197.4">3</text>
<text x="101" y="200.2">2</text>
<text x="134.6" y="200.2">17</text>
<text x="323.5" y="200.2">4</text>
<text x="323.5" y="203">5</text>
<text x="10.8" y="206.7">3P3VD</text>
<text x="22" y="205.8">1</text>
<text x="38.7" y="205.8">2</text>
<text x="99.5" y="205.8">14</text>
<text x="101" y="208.7">1</text>
<text x="134.6" y="205.8">16</text>
<text x="163.5" y="209.5" transform="rotate(-90 163.5 209.5)">1</text>
<text x="323.5" y="205.8">6</text>
<text x="323.5" y="208.7">7</text>
<text x="73.3" y="212.3" transform="rotate(-90 73.3 212.3)">1</text>
<text x="99.5" y="211.5">27</text>
<text x="101" y="214.3">8</text>
<text x="302.5" y="214.3">10</text>
<text x="323.5" y="211.5">8</text>
<text x="323.5" y="214.3">9</text>
<text x="386.3" y="213.7">1%</text>
<text x="152.3" y="219.4">50V</text>
<text x="163.5" y="220.6" transform="rotate(-90 163.5 220.6)">2</text>
<text x="169.2" y="219.4">16V</text>
<text x="62.1" y="222.2">50V</text>
<text x="73.3" y="223.4" transform="rotate(-90 73.3 223.4)">2</text>
<text x="79" y="222.2">16V</text>
<text x="99.5" y="225.6">28</text>
<text x="99.5" y="222.8">15</text>
<text x="99.5" y="228.4">11</text>
<text x="33.9" y="244.8">50V</text>
<text x="53.6" y="244.8">50V</text>
<text x="70.5" y="244.8">50V</text>
<text x="324.3" y="252.6">Title</text>
<text x="335.6" y="255.5">HPSDR Mercury: CODEC and I/O</text>
<text x="324.3" y="261.1">Size</text>
<text x="327.1" y="263.9">B</text>
<text x="335.6" y="261.1">Document Number</text>
<text x="335.6" y="263.9">20080121</text>
<text x="417.4" y="261.1">Rev</text>
<text x="324.3" y="269.6">Date:</text>
<text x="339" y="269.6">Sunday, September 21, 2008</text>
<text x="380.7" y="269.6">Sheet</text>
<text x="394.8" y="269.6">8</text>
<text x="403.4" y="269.6">of</text>
<text x="411.7" y="269.6">8</text>
<text x="419.6" y="264.5">A</text>
</g>
<g font-size="2.5" fill="#004080">
<text x="308.8" y="130.9">1</text>
<text x="318.6" y="130.9">2</text>
<text x="308.8" y="133.7">3</text>
<text x="308.8" y="136.5">5</text>
<text x="318.6" y="133.7">4</text>
<text x="318.6" y="136.5">6</text>
<text x="308.8" y="139.4">7</text>
<text x="308.8" y="142.2">9</text>
<text x="317.2" y="142.2">10</text>
<text x="318.6" y="139.4">8</text>
<text x="105.8" y="145">SDIN</text>
<text x="105.8" y="147.8">SCLK</text>
<text x="121" y="145">RLINEIN</text>
<text x="121.4" y="147.8">LLINEIN</text>
<text x="308.8" y="145">11</text>
<text x="308.8" y="147.8">13</text>
<text x="317.2" y="145">12</text>
<text x="317.2" y="147.8">14</text>
<text x="105.8" y="150.6">CS</text>
<text x="123.9" y="153.5">ROUT</text>
<text x="308.8" y="150.6">15</text>
<text x="308.8" y="153.5">17</text>
<text x="317.2" y="150.6">16</text>
<text x="317.2" y="153.5">18</text>
<text x="105.8" y="156.3">MODE</text>
<text x="124.3" y="159.1">LOUT</text>
<text x="308.8" y="156.3">19</text>
<text x="317.2" y="156.3">20</text>
<text x="105.8" y="167.6">DOUT</text>
<text x="105.8" y="164.7">DIN</text>
<text x="105.8" y="173.2">LRCIN</text>
<text x="105.8" y="170.3">BCLK</text>
<text x="105.8" y="176">LRCOUT</text>
<text x="120.3" y="176">RHPOUT</text>
<text x="105.8" y="181.7">XTI/MCLK</text>
<text x="120.7" y="181.7">LHPOUT</text>
<text x="105.8" y="195.7">XTO</text>
<text x="124.6" y="195.7">MCIN</text>
<text x="105.8" y="201.4">CLKOUT</text>
<text x="121.2" y="201.4">MCBIAS</text>
<text x="105.8" y="209.8">BVDD</text>
<text x="105.8" y="207">AVDD</text>
<text x="124.7" y="207">VMID</text>
<text x="105.8" y="212.6">DVDD</text>
<text x="105.8" y="215.5">HPVDD</text>
<text x="105.8" y="226.7">DVSS</text>
<text x="105.8" y="223.9">AVSS</text>
<text x="105.8" y="229.6">HPGND</text>
</g>
<g font-size="2.5" fill="#00f">
<text x="185.8" y="151.5" transform="rotate(-90 185.8 151.5)">+</text>
<text x="174.5" y="157.1" transform="rotate(-90 174.5 157.1)">+</text>
<text x="174.5" y="179.7" transform="rotate(-90 174.5 179.7)">+</text>
<text x="185.8" y="174" transform="rotate(-90 185.8 174)">+</text>
<text x="164.4" y="213.8">+</text>
<text x="74.2" y="216.6">+</text>
</g>
<g font-size="2.2" fill="#f00">
<text x="228.4" y="38.7">D</text>
<text x="335.6" y="160">D</text>
<text x="200.2" y="165.6">A</text>
<text x="200.2" y="188.2">A</text>
<text x="298.9" y="219.2">D</text>
<text x="403.2" y="222">D</text>
<text x="59.3" y="227.6">D</text>
<text x="76.2" y="227.6">D</text>
<text x="149.5" y="224.8">A</text>
<text x="166.4" y="224.8">A</text>
<text x="84.6" y="236.1">D</text>
<text x="95.9" y="236.1">A</text>
<text x="31.1" y="253">A</text>
</g>
<g font-size="2">
<text x="45.2" y="2.2">5</text>
<text x="129.8" y="2.2">4</text>
<text x="214.3" y="2.2">3</text>
<text x="298.9" y="2.2">2</text>
<text x="383.5" y="2.2">1</text>
<text x=".8" y="38.1">D</text>
<text x="426.5" y="38.1">D</text>
<text x=".8" y="105.1">C</text>
<text x="426.5" y="105.1">C</text>
<text x=".8" y="172">B</text>
<text x="426.5" y="172">B</text>
<text x=".8" y="239">A</text>
<text x="426.5" y="239">A</text>
<text x="45.2" y="272.9">5</text>
<text x="129.8" y="272.9">4</text>
<text x="214.3" y="272.9">3</text>
<text x="298.9" y="272.9">2</text>
<text x="383.5" y="272.9">1</text>
</g>
</svg>
